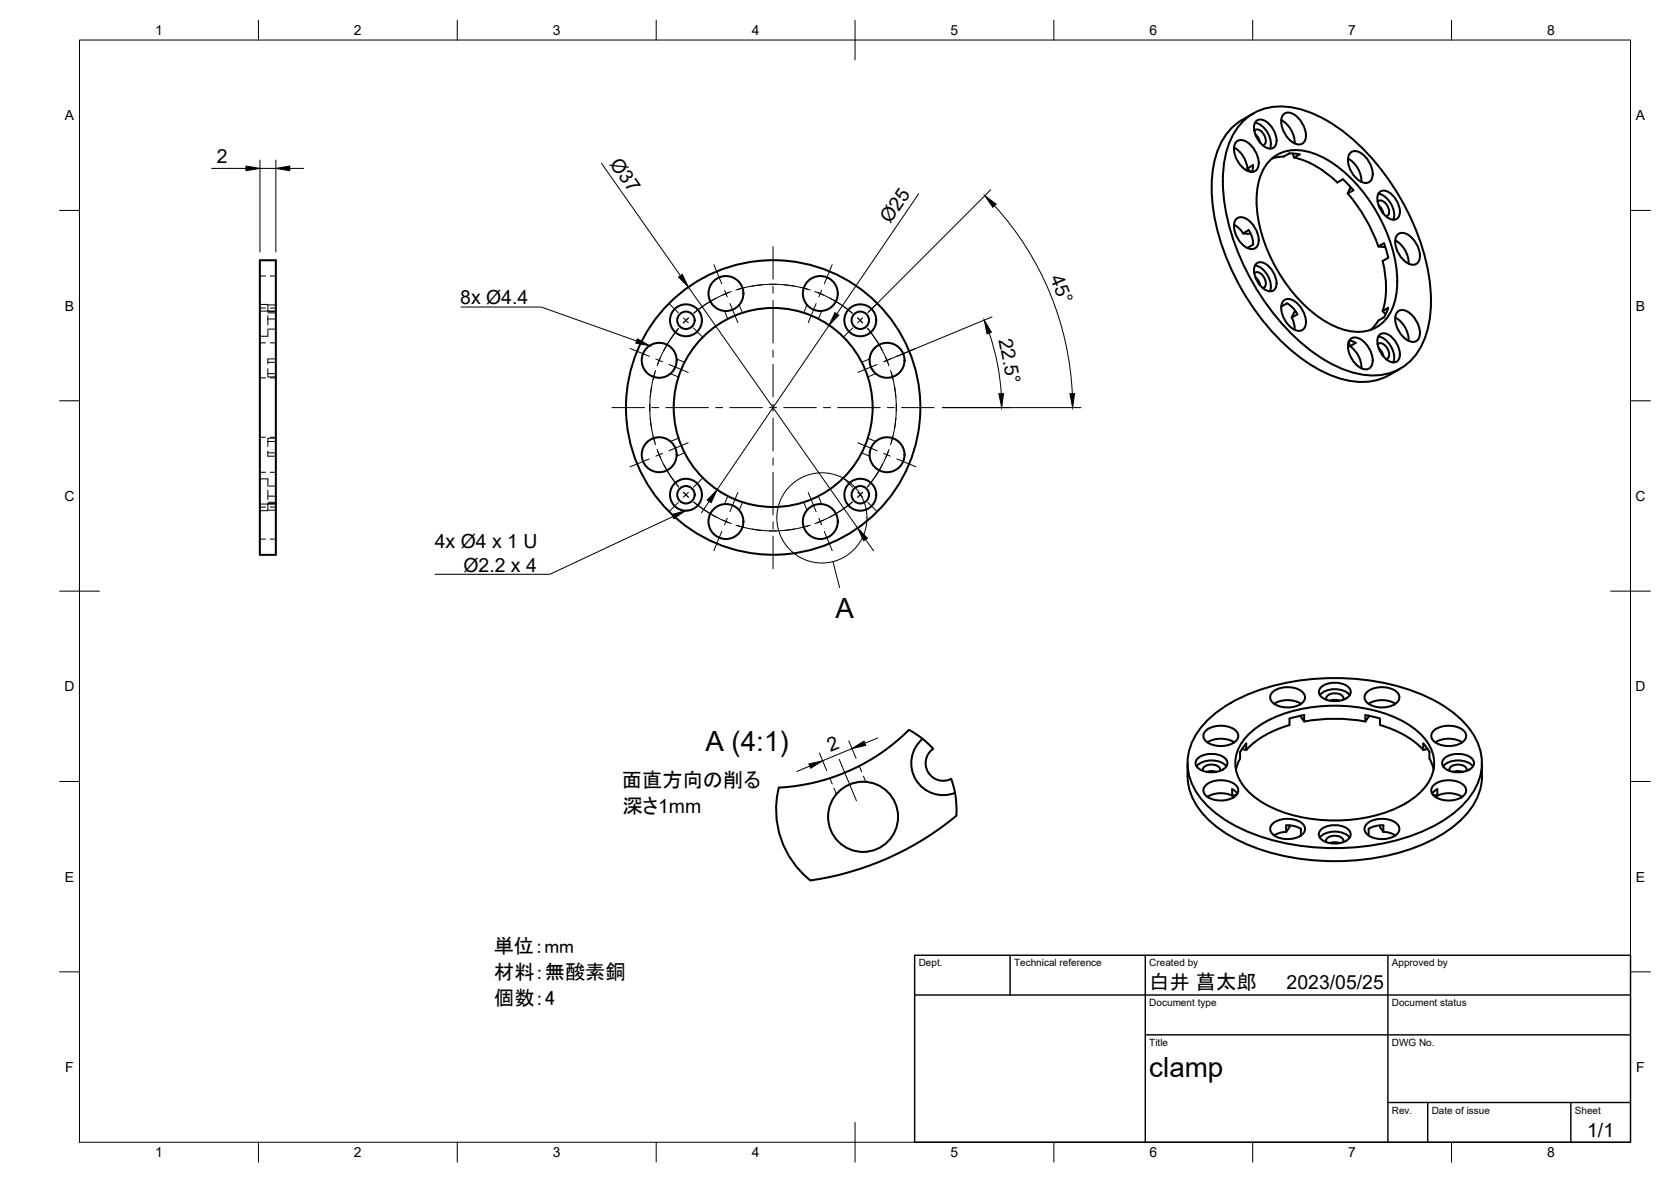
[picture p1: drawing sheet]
<svg xmlns="http://www.w3.org/2000/svg" width="420mm" height="297mm" viewBox="0 0 420 297" stroke-linecap="round" stroke-linejoin="round" font-family="sans-serif">
<!-- layer: Visible -->
<g fill="none" stroke="#000" stroke-width=".51">
<path d="M310.3 37.1a6.8 6.8 0 0 1 3.4 5.2M310.8 35.7a2.27 2.27 0 0 1 3.2 .3 6.2 6.2 0 0 1 2.2 6.2 1.86 1.86 0 0 1-2.8 .6 6.2 6.2 0 0 1-2.9-6.6zM312.1 31a13.7 13.7 0 0 1 13.6-3.8 37.4 37.4 0 0 1 18.5 11.8 59.3 59.3 0 0 1 15.5 34.4 24 24 0 0 1-3.5 15.4 13.6 13.6 0 0 1-14.7 5.2 37.4 37.4 0 0 1-18.4-11.9 59.3 59.3 0 0 1-15.6-34.4 24 24 0 0 1 3.5-15.4zM315.2 28.5a16.7 16.7 0 0 0-7.4 6.1 25.7 25.7 0 0 0-2.9 16.8 59.8 59.8 0 0 0 22.2 38.6 26.7 26.7 0 0 0 16.1 6 13.3 13.3 0 0 0 6.1-1.7M315.4 32.8a1.29 1.29 0 0 1 2 .4 2.29 2.29 0 0 1 .4 3.2l-.3 .1M315.6 30.9a5.4 5.4 0 0 1 3.7 6.5M315.6 33.7l.7 .8 .5 1.3M315.9 30.4a2.54 2.54 0 0 1 3.3 .9 5.3 5.3 0 0 1 1.5 5.3 1.94 1.94 0 0 1-3.1 0 5.6 5.6 0 0 1-2-5.8zM322.2 30.2a6.7 6.7 0 0 1 3.3 5.8M322.7 28.8a2.27 2.27 0 0 1 3.2 .3 6.2 6.2 0 0 1 2.2 6.2 1.86 1.86 0 0 1-2.8 .6 6.2 6.2 0 0 1-2.9-6.6zM322.8 39.3l-3 .5M325.1 38.6l.3 1 1.4-.8-1.1-.2a3.4 3.4 0 0 0-3 .8"/>
<path d="M325.4 39.6a22.9 22.9 0 0 1 10.9 6.3l1.4-.9M338.9 39.9a6.7 6.7 0 0 1 3.4 5.8M339.5 38.5a2.27 2.27 0 0 1 3.2 .3 6.2 6.2 0 0 1 2.2 6.2 1.86 1.86 0 0 1-2.9 .6 6.2 6.2 0 0 1-2.8-6.7zM310.3 56.5l1.2 .8 1.1 1.3M310.8 55.1a2.27 2.27 0 0 1 3.2 .3 6.2 6.2 0 0 1 2.2 6.2 1.86 1.86 0 0 1-2.8 .6 6.2 6.2 0 0 1-2.9-6.7zM312.6 58.7l1.4-.9 .8 1.9 .3 1.8-1.5 .8M314.4 58.6l-.4 .2-1.4-.1M314.7 43.2l.4-1.7-1.5 .8 .9 .9M319.6 40.1a10.1 10.1 0 0 1 10.7-1.6 31.9 31.9 0 0 1 15.3 13.9 35.5 35.5 0 0 1 5.6 20.3 11.3 11.3 0 0 1-5.6 9.8 12.8 12.8 0 0 1-12-1.5 39.5 39.5 0 0 1-17.4-27 17.2 17.2 0 0 1 2.4-12.9zM337.7 45.1l2.6 2.7M338.9 48.6a42.5 42.5 0 0 1 7.7 13.3M339.7 47.2l-.3 .1-.5 1.3 1.4-.8"/>
<path d="M346.4 50.7a1.29 1.29 0 0 1 2 .4 2.29 2.29 0 0 1 .4 3.2l-.3 .1M346.6 48.7a5.4 5.4 0 0 1 3.7 6.5M346.6 51.6l.7 .7 .5 1.4M346.9 48.2a2.54 2.54 0 0 1 3.4 1 5.3 5.3 0 0 1 1.4 5.3 1.94 1.94 0 0 1-3.1-.1 5.6 5.6 0 0 1-2-5.8zM351.3 59a2.27 2.27 0 0 1 3.3 .4 6.2 6.2 0 0 1 2.2 6.2 1.86 1.86 0 0 1-2.9 .5 6.2 6.2 0 0 1-2.8-6.6zM65.3 65.4h4.1v74h-4.1zM313.6 62.3h.1M315.4 68.7a1.29 1.29 0 0 1 2 .4 2.29 2.29 0 0 1 .4 3.2l-.3 .1M315.6 66.7a5.4 5.4 0 0 1 3.7 6.5M315.6 69.6l.7 .7 .5 1.4M315.9 66.2a2.54 2.54 0 0 1 3.3 1 5.3 5.3 0 0 1 1.5 5.3 1.94 1.94 0 0 1-3.1-.1 5.6 5.6 0 0 1-2-5.8zM322.2 77l1.4-.8 1.4 1.1 1.2 1.7-1.4 .8 .6-1.3 .4-.2"/>
<path d="M322.7 75.6a2.27 2.27 0 0 1 3.2 .4 6.2 6.2 0 0 1 2.2 6.2 1.86 1.86 0 0 1-2.8 .5 6.2 6.2 0 0 1-2.9-6.6zM324.8 79.8l.6 1.6 .1 1.5M347.7 65.6a23.7 23.7 0 0 1 0 12.6M348 61.1l-1.4 .8 1.4 .2 .2-.2M348 79.8a5.3 5.3 0 0 0-2.3 2l-1.1 1.1M348 61.1l1.1 3.7-1.5 .8M348.4 79l-.8-.8 1.5-.8-1.1 2.4M350.8 60.4a6.7 6.7 0 0 1 3.4 5.9M350.8 79.8a6.7 6.7 0 0 1 3.4 5.8M351.3 78.4a2.27 2.27 0 0 1 3.3 .3 6.2 6.2 0 0 1 2.2 6.3 1.86 1.86 0 0 1-2.9 .5 6.2 6.2 0 0 1-2.8-6.6zM339.1 85.9l.3 1.1M339.3 85.6l1.6 .6-1.5 .8"/>
<path d="M339.5 87a6.8 6.8 0 0 1 2.8 5.5M339.5 85.3a2.27 2.27 0 0 1 3.2 .3 6.2 6.2 0 0 1 2.2 6.3 1.86 1.86 0 0 1-2.9 .5 6.2 6.2 0 0 1-2.8-6.6zM346.4 86.5a1.29 1.29 0 0 1 2 .4 2.29 2.29 0 0 1 .4 3.2l-.3 .1M346.6 84.6a5.4 5.4 0 0 1 3.7 6.5M346.6 87.5l.7 .7 .5 1.4M346.9 84.1a2.54 2.54 0 0 1 3.4 .9 5.3 5.3 0 0 1 1.4 5.3 1.94 1.94 0 0 1-3.1 0 5.6 5.6 0 0 1-2-5.8zM352.1 92.6l-2.8 1.7M320.1 173.8a6.2 6.2 0 0 1 7.7 .5 1.86 1.86 0 0 1-.9 2.7 6.2 6.2 0 0 1-7.2-.8 1.67 1.67 0 0 1 .4-2.4zM320.4 176.9a6.7 6.7 0 0 1 6.7 0M327.1 179.8v.4l.8 1.1v-1.6l-3.7 .9M331.9 174.7a5.4 5.4 0 0 1 7.5 0M332.2 172.7a5.6 5.6 0 0 1 7.2 .4 1.95 1.95 0 0 1-1.6 2.7 5.6 5.6 0 0 1-6-1.2 1.51 1.51 0 0 1 .4-1.9z"/>
<path d="M333.5 175.8a1.29 1.29 0 0 1 1.4-1.5 2.29 2.29 0 0 1 2.9 1.2l-.1 .3M334.4 176.1l1-.2 1.4 .2M343.3 179.7v1.6l.8-1.1v-.4M343.3 179.7l3.7 .9M343.8 173.8a6.2 6.2 0 0 1 7.8 .5 1.86 1.86 0 0 1-1 2.7 6.2 6.2 0 0 1-7.2-.8 1.67 1.67 0 0 1 .4-2.4zM344.1 176.9a6.7 6.7 0 0 1 6.7 0M232 185.7a8 8 0 0 0-1.7 10.2 8 8 0 0 0 9.8 3.3M234.6 188.2a4.4 4.4 0 0 0-1.2 5.9 4.4 4.4 0 0 0 5.8 1.6l.9 3.5M234.7 188.2l-3.2-2.9-3-1.9a50.1 50.1 0 0 1-32.7 14.5 22.7 22.7 0 0 0 8 23.4 73.8 73.8 0 0 0 36.7-16.3v-2.9l-.4-2.9M298.6 191.8v3.3M300.9 192.6a5.4 5.4 0 0 1 7.5 0M301.2 190.5a5.6 5.6 0 0 1 7.2 .5 1.95 1.95 0 0 1-1.6 2.7 5.6 5.6 0 0 1-6-1.2 1.51 1.51 0 0 1 .4-2z"/>
<path d="M302.5 193.7a1.29 1.29 0 0 1 1.3-1.5 2.29 2.29 0 0 1 3 1.2l-.1 .3M303.3 197.2a6.2 6.2 0 0 1 7.7 .5 1.86 1.86 0 0 1-.9 2.7 6.2 6.2 0 0 1-7.2-.8 1.67 1.67 0 0 1 .4-2.4zM303.3 183.5a6.2 6.2 0 0 1 7.7 .5 1.86 1.86 0 0 1-.9 2.7 6.2 6.2 0 0 1-7.2-.8 1.67 1.67 0 0 1 .4-2.4zM303.4 194l1-.2 1.4 .2M303.6 186.5a6.7 6.7 0 0 1 6.7 0M304.1 180.5a42.2 42.2 0 0 1 22.9-9.5 58.3 58.3 0 0 1 32.8 4.6 23.9 23.9 0 0 1 11.6 10.7 13.6 13.6 0 0 1-2.9 15.3 37.6 37.6 0 0 1-19.5 10.1 59.3 59.3 0 0 1-37.6-3.8 23.9 23.9 0 0 1-11.6-10.7 13.6 13.6 0 0 1 3-15.3zM309.8 199.9a6.8 6.8 0 0 0-6.2 .3M311 199.7l-1.2 .3M311.1 199.4l-1.3-1.1v1.7M311.8 189v1.6M311.8 190.6l-1 2.8M312.3 188.2l1.1 .3v-1.7l-1.6 2.2"/>
<path d="M313.7 184.8a28.5 28.5 0 0 1 16.9-7.2 38.3 38.3 0 0 1 22.7 4 12.8 12.8 0 0 1 7.3 9.5 11.2 11.2 0 0 1-5.7 9.8 36.5 36.5 0 0 1-24.3 5 28.5 28.5 0 0 1-16.9-7.2 9.4 9.4 0 0 1 0-13.9zM324.2 180.6v1.6a23.6 23.6 0 0 0-10.8 6.3M327.9 181.3a42.7 42.7 0 0 1 15.4 0M347 180.6v1.6a23.6 23.6 0 0 1 10.9 6.3M358.9 188.2l-1 .3v-1.7l.7 .9a3.3 3.3 0 0 1 .8 2.9l.7 1.4 .4 1.4M360.6 183.5a6.2 6.2 0 0 1 7.7 .5 1.86 1.86 0 0 1-.9 2.7 6.2 6.2 0 0 1-7.2-.8 1.67 1.67 0 0 1 .4-2.4zM360.6 197.2a6.2 6.2 0 0 1 7.7 .5 1.86 1.86 0 0 1-.9 2.7 6.2 6.2 0 0 1-7.2-.8 1.67 1.67 0 0 1 .4-2.4zM360.9 186.5a6.7 6.7 0 0 1 6.7 0M361.4 198.3v1.7l-1.1-.3M361.4 198.3l-1.3 1.1M361.4 199.9a6.8 6.8 0 0 1 6.2 .3M362.9 192.6a5.4 5.4 0 0 1 7.5 0"/>
<path d="M363.2 190.5a5.6 5.6 0 0 1 7.2 .5 1.95 1.95 0 0 1-1.6 2.7 5.6 5.6 0 0 1-6-1.2 1.51 1.51 0 0 1 .4-2zM364.5 193.7a1.29 1.29 0 0 1 1.3-1.5 2.29 2.29 0 0 1 3 1.2l-.1 .3M365.4 194l1-.2 1.4 .2M372.6 191.8a16.7 16.7 0 0 1-7.4 16.1 48.4 48.4 0 0 1-26.8 8.5 54.5 54.5 0 0 1-28.9-6.2 21.9 21.9 0 0 1-10-10.5l-.8-3.1-.1-1.6M320.1 206.9a6.2 6.2 0 0 1 7.7 .5 1.86 1.86 0 0 1-.9 2.7 6.2 6.2 0 0 1-7.2-.8 1.67 1.67 0 0 1 .4-2.4zM323.4 207.4v1.6l.8-1.1v-.5M323.4 207.4l2 .2 1.7 .7M323.4 209l-1.7 .3-1.3 .6M327.1 208.3v1.6M327.1 209.9h.1M331.9 210.5a5.4 5.4 0 0 1 7.5 0M332.2 208.5a5.6 5.6 0 0 1 7.2 .4 1.95 1.95 0 0 1-1.6 2.7 5.6 5.6 0 0 1-6-1.2 1.51 1.51 0 0 1 .4-1.9z"/>
<path d="M333.5 211.6a1.29 1.29 0 0 1 1.3-1.5 2.29 2.29 0 0 1 3 1.2l-.1 .3M334.4 211.9l1.5-.2 .9 .2M343.8 206.9a6.2 6.2 0 0 1 7.8 .5 1.86 1.86 0 0 1-1 2.7 6.2 6.2 0 0 1-7.2-.8 1.67 1.67 0 0 1 .4-2.4zM344.1 208.3v1.6M347 207.4v.5l.8 1.1v-1.6M347.8 207.4l-2 .2-1.7 .7M347.8 209l1.7 .3 1.3 .6"/>
<circle cx="182.5" cy="73.8" r="4.4"/>
<circle cx="206.3" cy="73.8" r="4.4"/>
<circle cx="165.7" cy="90.5" r="4.4"/>
<circle cx="172.5" cy="80.5" r="4"/>
<circle cx="172.5" cy="80.5" r="2.19"/>
<circle cx="216.3" cy="80.5" r="4"/>
<circle cx="216.3" cy="80.5" r="2.19"/>
<circle cx="223" cy="90.5" r="4.4"/>
<circle cx="165.7" cy="114.3" r="4.4"/>
<circle cx="194.4" cy="102.4" r="25"/>
<circle cx="194.4" cy="102.4" r="37"/>
<circle cx="223" cy="114.3" r="4.4"/>
<circle cx="172.5" cy="124.3" r="4"/>
<circle cx="172.5" cy="124.3" r="2.19"/>
<circle cx="182.5" cy="131.1" r="4.4"/>
<circle cx="206.3" cy="131.1" r="4.4"/>
<circle cx="216.3" cy="124.3" r="4"/>
<circle cx="216.3" cy="124.3" r="2.19"/>
<circle cx="217" cy="205.3" r="8.8"/>
</g>
<!-- layer: Hidden -->
<g fill="none" stroke="#000" stroke-width=".25">
<path d="M65.3 76.5h2.1v1.6l2 .1M65.3 69.4h1.5M65.3 78.2h2.1M65.3 77.4h1.5M67.4 79.3v2.4M67.4 76.6h2M67.4 78.6h2M67.4 78.3h2M67.9 69.4h1.5M67.9 77.4h1.5M182.2 78.2l.8 2M185.9 76.6l.8 2"/>
<path d="M202.9 76.6l-.8 2M206.6 78.2l-.8 2M65.3 86.2h1.5M65.3 95h1.5M67.4 92.7v1.2M67.4 82.9v1.6h-2.1M67.4 93.9h2M67.4 91h2M67.4 93.9v.8h2M67.4 80.2h2M67.4 82.7h2M67.9 86.2h1.5"/>
<path d="M67.9 95h1.5M69.4 90.2h-2v1.3M168.6 93.9l2 .8M170.1 90.2l2 .8M218.7 90.2l-2.1 .8M220.2 93.9l-2 .8M65.3 109.9h1.5M65.3 118.7h1.5M67.4 110.9v1.3M67.4 113.4v1.2h2M67.4 110.9h2M67.4 113.8h2"/>
<path d="M67.9 109.9h1.5M67.9 118.7h1.5M69.4 110.1h-2v.8M170.6 110.1l-2 .8M172.1 113.8l-2 .8M216.6 113.8l2.1 .8M218.2 110.1l2 .8M65.3 120.3h2.1v1.7M65.3 126.7h4.1M65.3 135.5h1.5M65.3 127.4h1.5M67.4 123.2v2.3"/>
<path d="M67.4 126.7v1.6h-2.1M67.4 128.2h2M67.4 124.7h2M67.4 126.2h2M67.4 122.1h2M67.4 126.5h2M67.9 135.5h1.5M67.9 127.4h1.5M183 124.7l-.8 2M186.7 126.2l-.8 2M202.1 126.2l.8 2M205.8 124.7l.8 2"/>
<path d="M208.7 195.6l.6 1.4M209.7 198.1l.6 1.5M216 192.5l.6 1.5M217.1 195.1l.6 1.4"/>
</g>
<!-- layer: BORDER -->
<g fill="none" stroke="#000" stroke-width=".25">
<path d="M20 10.1h390v276.9h-390zM65 5.1v5M115 5.1v5M165 5.1v5M215 5.1v10M265 5.1v5M315 5.1v5M365 5.1v5M15 52.9h5M410 52.9h5M15 100.7h5M410 100.7h5"/>
<path d="M15 148.6h10M405 148.6h10M15 196.4h5M410 196.4h5M15 244.2h5M410 244.2h5M65 287v5M115 287v5M165 287v5M215 282.1v9.9M265 287v5M315 287v5"/>
<path d="M365 287v5"/>
</g>
<!-- layer: TITLEBLOCK -->
<path d="M230 240.1h180v46.9h-180zM230 250h180M254 240.1v9.9M288 240.1v46.9M349 240.1v46.9M288 260.1h122M349 277.1h61M359 277.1v9.9M395 277.1v9.9" fill="none" stroke="#000" stroke-width=".36"/>
<!-- layer: FD_Dimensions -->
<g fill="none" stroke="#000" stroke-width=".25">
<path d="M53.2 42.3h8.6M65.4 40.2v23.1M65.4 42.3h4M69.4 40.2v23.1M72.9 42.3h3.4M151.2 41l19.9 28.3M231 48.7l-20.6 30.2M249.1 47.7l-30.7 30.7M250.1 51.7a75.3 75.3 0 0 1 19.5 47.2M173.1 72.2l42.5 60.5M249.4 79.6l-26.9 11.2M208.4 81.8l-28.1 41.3"/>
<path d="M248.7 83.7a57.5 57.5 0 0 1 3.1 15.2M237 102.4h34.8M178.3 126l-1.9 2.9M217.7 135.6l2 2.8M203.6 192.5l-3.2 1.4M206 189.2l1.9 4.4M213.4 186.2l1.8 4.4M214.2 188.1l-7.4 3.1M220.7 185.4l-3.2 1.4"/>
</g>
<path d="M61.8 41.7l3.6 .6-3.6 .6zM69.4 42.3l3.5-.6v1.2zM247.6 49.2l2.9 2.1-.9 .8zM170.6 69.6l1-.7 1.5 3.3zM209.9 78.6l1 .6-2.5 2.6zM247.5 80.4l1.8 3.1-1.1 .4zM251.2 98.9h1.1l-.4 3.5zM269 98.9h1.2l-.5 3.5zM180.3 123.1l-1.5 3.2-1-.6zM215.6 132.7l2.5 2.5-.9 .7zM203.4 192l3.4-.8-3 1.9zM214.2 188.1l3-1.8 .5 1z" fill="#000" stroke="#000" stroke-width=".25"/>
<!-- layer: Smart Centers -->
<g fill="none" stroke="#000" stroke-width=".25">
<path d="M168.4 76.5l2.2 2.1M171.8 79.9l1.3 1.2M179.5 66.5l2 4.8M182.2 73l.7 1.6M183.3 73.5l-1.6 .6M183.5 76.3l2 4.8M183.9 73.3l-2.7 1.1-2.8 1.5-4 2.8 3-2.2 2.7-1.6M187.3 72.2l-1.7 .5M189 71.9l4.6-.5 3.2 .1 2.9 .4M191.7 71.6l-3.6 .5-3.1 .8M193.5 71.4h1.8M194.4 61.9v8.2"/>
<path d="M194.4 71.9v1.8M194.4 75.5v10.7M197 71.6l3.7 .5 3 .8M201.5 72.2l1.7 .5M204.9 73.3l2.7 1.1 2.8 1.5 3.9 2.8-2.9-2.2-2.7-1.6M205.2 76.3l-2 4.8M205.4 73.5l1.7 .6M206.6 73l-.7 1.6M209.3 66.5l-2 4.8M215.6 79.9l1.3 1.3zM216.9 79.9l-1.2 1.2M220.3 76.5l-2.1 2.1"/>
<path d="M158.4 87.6l4.9 1.9M163.9 97.1l-.5 4.5 .1 3.2 .4 3M164.7 93.6l-.5 1.7M164.8 93.1l-.8 3-.5 3.7M164.9 90.2l1.7 .7M166.1 89.7l-.7 1.7M166.9 88.1l1.6-2.7 2.1-2.9-1.9 2.6-1.7 2.7-1.8 4.1M168.2 91.6l4.8 2M172.3 80.6l.8-.7-1.3 1.3zM174.3 82.4l2.2 2.1M194.4 88v1.8M194.4 91.6v8.1"/>
<path d="M214.4 82.4l-2.1 2.1M220.5 91.6l-4.8 2M221.9 88.1l-1.6-2.7-2.2-2.9 2.8 3.9 1.5 2.8 1.1 2.7M222.7 89.7l.7 1.7M223.8 90.2l-1.6 .7M223.9 93.1l.8 3 .6 3.6M224.1 93.6l.5 1.7M224.9 97.1l.5 4.5-.1 3.2-.4 3M230.3 87.6l-4.8 1.9M153.9 102.4h8.2M163.3 115.3l-4.9 2M163.4 101.5v1.8"/>
<path d="M163.5 105.1l.5 3.6 .8 3.1M163.9 102.4h1.8M164.2 109.5l.5 1.7M165.2 112.9l1.8 4.2 1.7 2.7 1.9 2.6-2.1-2.9-1.6-2.8M165.4 113.5l.7 1.6M166.6 113.9l-1.7 .7M167.4 102.4h10.7M173 111.3l-4.8 2M179.9 102.4h1.8M183.5 102.4h8.2M193.5 102.4h1.8M194.4 101.5v1.8"/>
<path d="M194.4 105.1v8.2M194.4 115.1v1.8M194.4 118.7v10.7M197.1 102.4h8.2M207 102.4h1.8M210.6 102.4h10.7M215.7 111.3l4.8 2M222.2 113.9l1.6 .7M223.1 102.4h1.8M223.4 113.5l-.7 1.6M223.5 112.9l-1.1 2.7-1.5 2.9-2.8 3.9 2.2-2.9 1.6-2.8M224.6 109.5l-.5 1.7"/>
<path d="M225.3 105.1l-.6 3.6-.8 3.1M225.4 101.5v1.8M225.5 115.3l4.8 2M226.7 102.4h8.2M170.6 126.2l-2.2 2.2M171.9 123.7l1.2 1.3zM173.1 123.7l-1.3 1.3M176.5 120.3l-2.2 2.2M180.1 129.9l-2.7-1.6-3-2.1 2.6 1.9 2.7 1.7 4.2 1.8M181.5 133.5l-2 4.9M181.7 130.7l1.6 .7M182.9 130.2l-.7 1.7"/>
<path d="M185 132l3.1 .8 3.6 .5M185.5 123.8l-2 4.8M185.6 132.2l1.7 .4M189 133l4.6 .4 3.2-.1 2.9-.3M193.5 133.4h1.8M194.4 131.2v1.8M194.4 134.7v8.2M203.2 132.2l-1.7 .4M203.2 123.8l2 4.8M203.7 132l-3 .8-3.6 .5M205.9 130.2l.7 1.7M207.1 130.7l-1.7 .7"/>
<path d="M207.3 133.5l2 4.9M208.7 129.9l2.7-1.6 2.9-2.1-3.9 2.8-2.8 1.5-2.7 1.1M212.3 120.3l2.1 2.2M215.6 125l1.3-1.3zM215.7 123.7l1.2 1.3M218.2 126.2l2.1 2.2M211 190.8l4.3 10.5"/>
</g>
<!-- layer: Leaders -->
<path d="M160.3 85.1l3.1 1.8-3.5-.7z" fill="#000" stroke="#000" stroke-width=".25"/>
<path d="M115.9 77.2h20.2l24 8.5" fill="none" stroke="#000" stroke-width=".25"/>
<!-- layer: Hole Notes -->
<path d="M168.9 129.3l3.5-1-3 2.1z" fill="#000" stroke="#000" stroke-width=".25"/>
<path d="M169.2 129.8l-30.9 14.5h-28.9" fill="none" stroke="#000" stroke-width=".25"/>
<!-- layer: Detail Boundary -->
<g fill="none" stroke="#000" stroke-width=".25">
<path d="M209.4 141.1l1.7 6.6"/>
<circle cx="206.7" cy="130.1" r="11.3"/>
</g>
<g font-size="7">
<text x="210.1" y="155.2">A</text>
<text x="177.4" y="188.7">A (4:1)</text>
<text x="289" y="270.6">clamp</text>
</g>
<g font-size="5.1">
<text x="156.4" y="197.9">面直方向の削る</text>
<text x="156.5" y="204.2">深さ1mm</text>
<text x="124.1" y="239.5">単位：mm</text>
<text x="124.2" y="246">材料：無酸素銅</text>
<text x="289" y="248.5">白井 菖太郎</text>
<text x="124.2" y="252.5">個数：4</text>
</g>
<g font-size="4.9">
<text x="54.5" y="40.9">2</text>
<text x="153.2" y="41.1" transform="rotate(55 153.2 41.1)">Ø37</text>
<text x="223.9" y="56.4" transform="rotate(-56 223.9 56.4)">Ø25</text>
<text x="263.9" y="69.8" transform="rotate(68 263.9 69.8)">45°</text>
<text x="115.7" y="76.5">8x Ø4.4</text>
<text x="251.1" y="85.4" transform="rotate(79 251.1 85.4)">22.5°</text>
<text x="109.3" y="137.7">4x Ø4 x 1 U</text>
<text x="116.5" y="143.6">Ø2.2 x 4</text>
<text x="208.8" y="188.9" transform="rotate(-22 208.8 188.9)">2</text>
<text x="323.5" y="248.5">2023/05/25</text>
<text x="399.1" y="285.7">1/1</text>
</g>
<g font-size="3.5">
<text x="39" y="8.8">1</text>
<text x="89" y="8.8">2</text>
<text x="139" y="8.8">3</text>
<text x="189" y="8.8">4</text>
<text x="239" y="8.8">5</text>
<text x="289" y="8.8">6</text>
<text x="339" y="8.8">7</text>
<text x="389" y="8.8">8</text>
<text x="16.3" y="30.2">A</text>
<text x="411.3" y="30.2">A</text>
<text x="16.3" y="78">B</text>
<text x="411.3" y="78">B</text>
<text x="16.2" y="125.9">C</text>
<text x="411.2" y="125.9">C</text>
<text x="16.2" y="173.7">D</text>
<text x="411.2" y="173.7">D</text>
<text x="16.3" y="221.6">E</text>
<text x="411.3" y="221.6">E</text>
<text x="16.4" y="269.4">F</text>
<text x="411.4" y="269.4">F</text>
<text x="39" y="290.8">1</text>
<text x="89" y="290.8">2</text>
<text x="139" y="290.8">3</text>
<text x="189" y="290.8">4</text>
<text x="239" y="290.8">5</text>
<text x="289" y="290.8">6</text>
<text x="339" y="290.8">7</text>
<text x="389" y="290.8">8</text>
</g>
<g font-size="2.5">
<text x="231" y="242.9">Dept.</text>
<text x="255" y="242.9">Technical reference</text>
<text x="289" y="242.9">Created by</text>
<text x="350" y="242.9">Approved by</text>
<text x="289" y="252.8">Document type</text>
<text x="350" y="252.8">Document status</text>
<text x="289" y="262.9">Title</text>
<text x="350" y="262.9">DWG No.</text>
<text x="350" y="279.9">Rev.</text>
<text x="360" y="279.9">Date of issue</text>
<text x="396" y="279.9">Sheet</text>
</g>
</svg>
